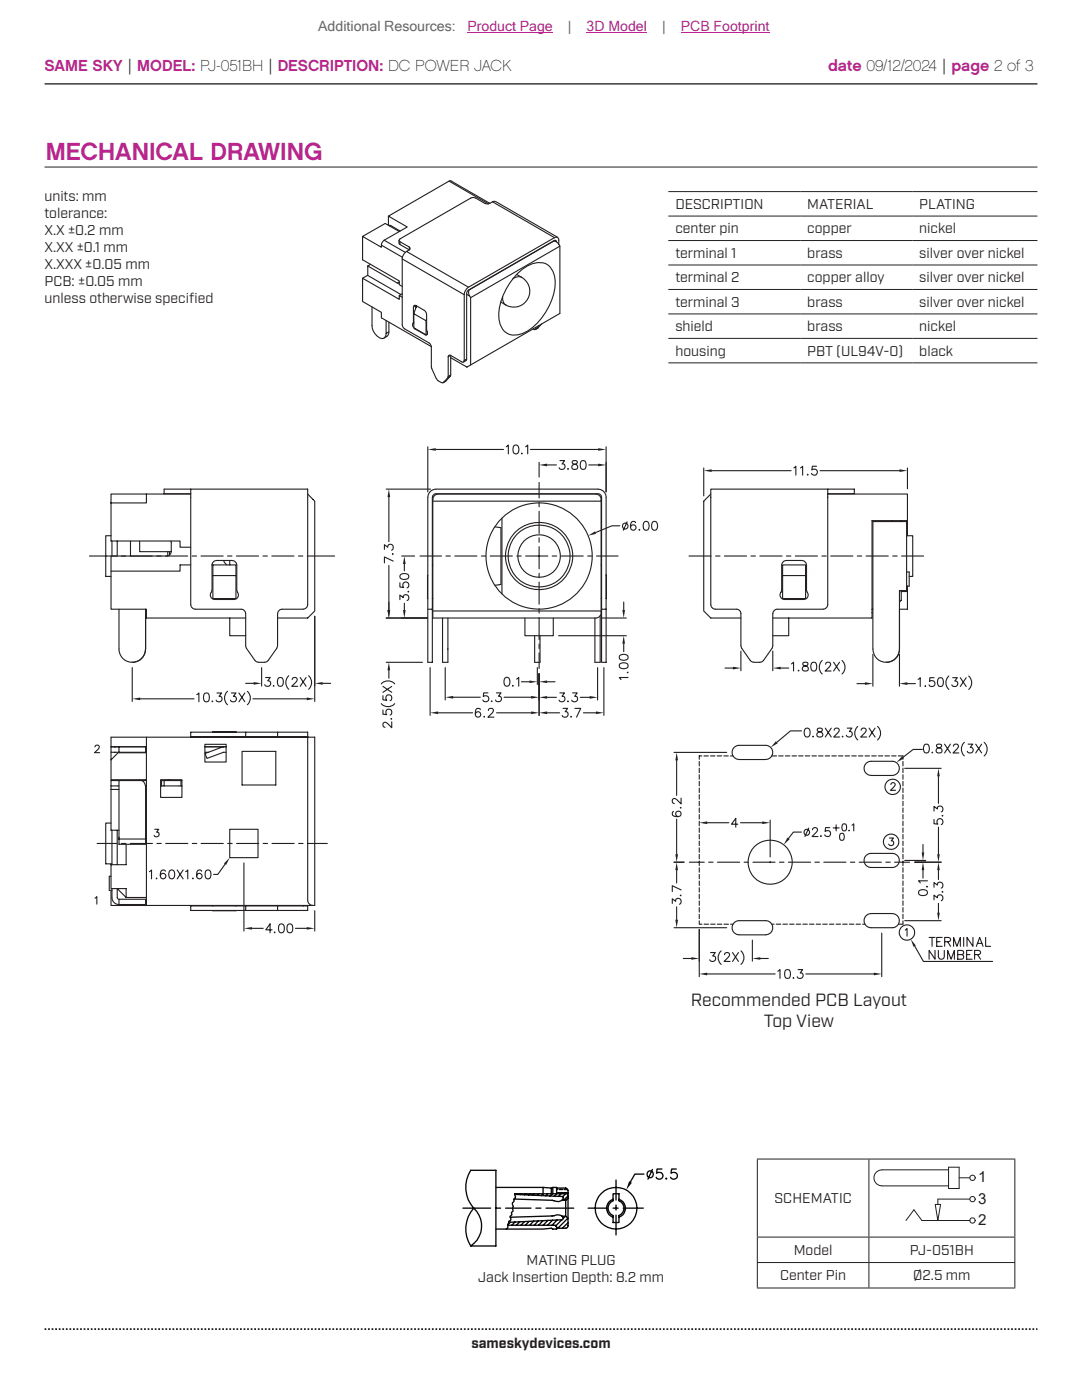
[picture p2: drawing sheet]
<svg xmlns="http://www.w3.org/2000/svg" width="216mm" height="279mm" viewBox="0 0 216 279" stroke-linecap="round" stroke-linejoin="round" font-family="sans-serif">
<path d="M8.9 16.7h198.1" fill="none" stroke="#231f20" stroke-width=".26"/>
<path d="M8.9 265.3h198.1" fill="none" stroke="#231f20" stroke-width=".35" stroke-dasharray=".4 .4 .4 .4 .4 .4" stroke-dashoffset=".7" stroke-linecap="butt"/>
<g fill="none" stroke="#231f20" stroke-width=".22">
<path d="M29.2 98.6h-7v1.8M38.1 97.6v23.1l.1 .4 .3 .4 .4 .1h9.4l.4 .2 .3 .7M38.1 98.5h-5.4v-.9h28.7v23.1M38.1 98.6h-8.9v1.8h-7M61.4 98.6l1.4 1.4v21.9l-1.4 1.4h-6M85.4 99.2v33h.9v-33M85.4 99.2a1.64 1.64 0 0 1 1.6-1.6h32.3a1.61 1.61 0 0 1 1.6 1.6v33h-.9v-10.6M86.3 99.2a.69 .69 0 0 1 .7-.7h32.3a.69 .69 0 0 1 .7 .7v22.4h.9M86.4 99.7v23.6M87.4 98.6a1.05 1.05 0 0 0-1 1.1M87.4 98.6h31.5M107.6 96.3v3.1"/>
<path d="M118.9 98.6a1.12 1.12 0 0 1 1 1.4h-33.5M141.8 98.6l-1.4 1.4v21.9l1.4 1.4h6M165.2 98.6h15.9v8.3M165.2 97.6h5.3v.9h-5.3M17.8 111h5.5M22.2 106.9h-1.1v8.1h1.1M22.2 100.4v7.6h13.7v1.2h2.2M22.3 108v3M23.4 108v3M24.2 111h.9M26 111h4.4M26 108v3"/>
<path d="M27.9 108v2.1h6.3M31.3 111h.9M33 111h4.4M33.5 110.1v.8M33.8 110.1v.7M34.1 108l.1 2.1M34.2 110.1l-.3 .6-.6 .3h-11.1v3M38.1 112.7h-2.2v1.3h-13.7v7.6h7v1.7h19.8M38.3 111h.9M40.1 111h4.4M42.3 112.7h.2M42.5 112.7h4.6v2.2h-4.6z"/>
<path d="M42.5 114.9v4.6h4.6v-4.6M43.2 111.9l-.6 .2-.3 .6M43.2 111.9h3.2M44.6 111.9l.7 .8M45.4 111h.9M45.8 111.9v.8M46.4 111.9l.6 .2 .2 .6 .1 5.2a1.05 1.05 0 0 1-.6 1.7h-3.9a1.03 1.03 0 0 1-.8-.7 1.03 1.03 0 0 1 .3-1v-5.2M47.2 111h4.4M52.5 111h.9M54.2 111h4.5M59.5 111h.9M61.3 111h5.5"/>
<path d="M83.8 111h4.3M85.4 114.8v4.7M86.3 119.5h.1M86.4 112.7l-.1 .2M89 111h.9M90.7 111h4.5M96.1 111h.8M97.8 111h4.4M98.7 105.1l1.3 .2v11.3l-1.3 .2M100.2 103.4v15.1M103.1 111h.9M104.9 111h4.4"/>
<path d="M107.6 100.3v.8M107.6 102v4.5M107.6 107.3v.9M107.6 109.1v4.4M107.6 114.4v.9M107.6 116.2v4.4M110.2 111h.9M112 111h4.4M117.3 111h.9M119 111h4.3M119.9 112.7l.1 .2M119.9 119.5h.1"/>
<path d="M119.9 100v22.3a1.05 1.05 0 0 1-1 1h-32.5M120.9 114.8v4.7M156.2 114.9v-2.2h4.5v2.2M156.2 114.9h4.5v4.6h-4.5zM156.9 111.9h3.1M160 111.9l.7 .2 .2 .6v5.2a1.03 1.03 0 0 1 .3 1 1.03 1.03 0 0 1-.8 .7h-3.9a1.05 1.05 0 0 1-.5-1.7v-5.2l.3-.6 .6-.2M178.1 103.9v.2M179.8 118.1h1.3v3.5h-1.6v7.9M179.8 117.9v1.9l-.3 .4M179.8 103.9v.2M180.9 117.5l.2 .6M180.9 114.1h.5v2.9h-.5"/>
<path d="M180.9 106.9h1.2v8.1h-.7M181.1 103.9l-.2 .5M181.1 103.9h-7.1v19.4h-19.8M181.1 117v1.1M23.7 121.6v7.9a2.64 2.64 0 0 0 2.7 2.7 2.64 2.64 0 0 0 2.6-2.7M29 129.5a2.64 2.64 0 0 1-2.6 2.7M29.1 121.6v7.9M45.8 123.3v3.6h3.2M49 122.5v6.4l.2 .5M49.2 129.4l1.8 2.5 .6 .3M51.6 132.2h1.2M55.2 129.4l-1.8 2.5-.6 .3"/>
<path d="M55.4 122.5v6.4l-.2 .5M61.4 120.7l-.3 .6-.6 .3h-4.4l-.4 .2-.3 .7M85.4 121.6h.9M86.4 121.9h33.5M88.3 123.3v8.9h1.1v-8.9M104.7 123.3v3.6h5.7v-3.6M106.7 126.9v5.3h1.1v-5.3M107.6 121.5v.9M107.6 123.2v4.5M107.6 128.5v.9M107.6 130.3v3.1M119.8 122.9v9.3h-1.1v-8.9"/>
<path d="M148 129.4l-.2-.5v-6.4l-.1-.5-.3-.3-.4-.1-4.5-.1-.4-.2-.3-.6v-23.1h23.4l-.1 23.3-.2 .4-.6 .3h-9.2l-.6 .2-.3 .7v6.4l-.1 .5M148 129.4l1.8 2.5 .6 .3M150.4 132.2h1.2M154.1 129.4l-1.8 2.5-.7 .3M157.4 123.3v3.6h-3.2M174 121.6h.2M174.2 129.5v-25.4h6.7v13.8h-1.4v11.6M174.2 129.5a2.64 2.64 0 0 0 2.6 2.7 2.64 2.64 0 0 0 2.7-2.7M179.5 129.5a2.64 2.64 0 0 1-2.7 2.7M22.2 149.1v-2h40.6v33.6h-33.6M22.2 150.1v1.6M22.2 157.6h1.5"/>
<path d="M22.2 151.7v3.9h7M22.2 149h7M23.7 155.8h-1.5v9.9h1.5M23.7 156.8h-1.5M23.7 155.8v12.7h5.4v-1.1M23.7 155.8h4.7M23.7 149.1h-1.5v1h1.5M27.9 155.6v.2M28.3 155.8h.9M28.4 155.8l.3 .3 .3 .7M29.1 157.6h.1M29.1 156.8v10.6h-5.4"/>
<path d="M29.1 150.1h-5.4v-1h5.4v1h.1M29.1 149.1h.1M29.2 156.8h-.2M29.2 147.1v33.6M29.2 150.2h-5.6l-1.4 1.5M32 155.8h4.3M32 155.6h4.3v3.5h-4.3zM32 156.8h4.3M32.2 155.8v1M32.7 155.8v1M34 155.6l-1.4 .2M36.1 155.8v1"/>
<path d="M38.1 147.1v-1h23.3v33.6a1.05 1.05 0 0 0 1 1M38.1 147h23.3M40.9 149.1h4.2M40.9 150.1h.7M40.9 148.5h4.2v3.6h-4.2zM40.9 149h4.2M42.5 146.1h4.6M42.5 147v.1M44.6 149.1l-3.7 1.3 .4 1 3.3-1.3h.5M47.1 147v.1M48.3 150h6.7v6.7h-6.7zM49 146.1v.9"/>
<path d="M55.4 146.1v.9M154 150.9h1M155.4 150.9h.9M156.7 150.9h.9M158 150.9h.9M159.4 150.9h.8M160.7 150.9h.9M162 150.9h.9M163.3 150.9h.9M164.7 150.9h.8M166 150.9h.9M167.3 150.9h.9"/>
<path d="M168.6 150.9h.9M170 150.9h.9M171.3 150.9h.9M172.6 150.9h.9M173.9 150.9h.9M175.3 150.9h.8M176.6 150.9h.9M177.9 150.9h.9M179.3 150.9h.9M22.2 174.9h-.4v2.8h.5M22.2 172.6v4.7h3v1.8l-1.8-1.8v1.8l.3 .4M22.2 177.7v3h7"/>
<path d="M22.2 172.4v.2M22.2 164.3h-1.1v8.1h1.2M22.3 177.3l.1 2a1.4 1.4 0 0 0 1.3 1.2M22.3 165.7v6.9M23.4 165.7v6.9M23.7 179.5h5.4v1h-5.4zM25.2 168.5v4.1h-3M25.2 179.1h4M45.8 165.5h5.7v5.7h-5.7zM38.1 180.7v1h23.3v-.9h-6v.9M38.1 180.8h10.9M42.5 181.7h4.6"/>
<path d="M42.5 180.7v.1M47.1 180.7v.1M55.4 180.8h-6.4v.9M61.4 180.7v.1M136.3 191.3h1.6M139.5 185.5v6.3M150.1 187.6v4.2M151.7 191.3h1.6M179.3 184.4h.9M185.4 187.1h1.2M186 187.1v1.8M186.6 189.7v1.7l-1.2-1.7v1.7"/>
<path d="M186.9 187.9h.7M187.2 189.7v1.2a.6 .6 0 0 0 .6 .5 .6 .6 0 0 0 .6-.5v-1.2M188 187.1h-1.1v1.8h1.1M188.5 187.9l1-.1 .2-.4-.4-.3h-.8v1.8M189.1 191.4v-1.7l.7 1.7 .6-1.7v1.7M189.1 187.9l.6 1M190.3 188.9v-1.8l.6 1.8 .7-1.8v1.8M191.1 190.5l1-.1 .2-.2-.1-.4-.3-.1h-.8v1.7h.8l.3-.1v-.6l-.3-.2M192.3 187.1v1.8M192.9 190.5h.6M194 189.7h-1.1v1.7h1.1M194.1 187.1v1.8l-1.1-1.8v1.8"/>
<path d="M194.5 190.5l1-.1 .2-.2-.1-.4-.4-.1h-.7v1.7M194.8 188.9l.7-1.8 .7 1.8M195.1 188.3h.8M195.1 190.5l.6 .9M196.7 187.1v1.8h1"/>
<circle cx="107.6" cy="111" r="6.2"/>
<circle cx="107.6" cy="111" r="6.7"/>
<circle cx="107.6" cy="111" r="4.2"/>
<circle cx="107.6" cy="111" r="10.6"/>
</g>
<g fill="#231f20">
<path d="M137.9 191l1.6 .3-1.6 .2z"/>
<path d="M150.1 191.3l1.6-.3v.5z"/>
</g>
<path d="M134.5 172.1h2M135 173.7v2.5M134.5 185.1h10.5M135 181v2.6M141.8 190.1h.9l-.5 .7a.59 .59 0 0 1 .5 .9 .59 .59 0 0 1-1.1-.2M143.9 189.8a1.82 1.82 0 0 0 0 2.7M144.6 190.5l.1-.2 .2-.2 .6 .2a.58 .58 0 0 1-.2 .7l-.8 .9h1.2M146.2 190.1l1.2 1.8M147.4 190.1l-1.2 1.8M147.8 189.8a1.82 1.82 0 0 1 0 2.7" fill="none" stroke="#231f20" stroke-width=".22"/>
<g fill="#231f20">
<path d="M135 172.1l.3 1.6h-.5z"/>
<path d="M134.8 183.6h.5l-.3 1.5z"/>
</g>
<path d="M134.5 150.2h10.5M135 151.7v7M134.5 172.1h2M135 163.5v7M135.8 178.6v.2l-.1-.1M135.9 177.6l-1.8-.8v1.1M134.1 180.3v-.9l.7 .5a.59 .59 0 0 1 1-.5 .59 .59 0 0 1-.2 1.1" fill="none" stroke="#231f20" stroke-width=".22"/>
<g fill="#231f20">
<path d="M135 150.2l.3 1.5h-.5z"/>
<path d="M134.8 170.5h.5l-.3 1.6z"/>
</g>
<path d="M135.9 159.3v1.1l-1.3-1.1-.3 .1-.2 .3 .1 .5 .4 .2M147.5 148.8h5.3M147.5 151.6h5.3M134.4 162a.51 .51 0 0 0-.3 .4 .51 .51 0 0 0 .4 .5 1.01 1.01 0 0 0 1.4-.4 .55 .55 0 0 0-.5-.6 .55 .55 0 0 0-.6 .5 .55 .55 0 0 0 .5 .6M135.8 161.1v.2l-.1-.1M147.5 186.6h5.3M147.5 183.7h5.3" fill="none" stroke="#231f20" stroke-width=".22"/>
<path d="M180 151l.3 .4-1.4 .8z" fill="#231f20"/>
<path d="M184 149.6h-1.8l-2.1 1.6M139.5 185.5v9.4M141.1 194.4h13.6M160.8 194.4h13.6M175.9 186.2v8.7" fill="none" stroke="#231f20" stroke-width=".22"/>
<g fill="#231f20">
<path d="M139.5 194.4l1.6-.3v.6z"/>
<path d="M174.4 194.1l1.5 .3-1.5 .3z"/>
</g>
<path d="M180.5 171.7h4.2M182.5 172.1h2.2M184.2 168.5v1.6M184.2 173.7v1.6M155.2 193.8l.4-.3v1.8M156.8 193.6a.6 .6 0 0 1 .9 .2 1.57 1.57 0 0 1-.2 1.4 .6 .6 0 0 1-.9-.3 1.55 1.55 0 0 1 .2-1.3zM158.3 195.1l-.1 .1h.2M159.2 193.5h1l-.5 .7a.6 .6 0 0 1 .5 .8 .6 .6 0 0 1-1 .1l-.1-.2" fill="none" stroke="#231f20" stroke-width=".22"/>
<g fill="#231f20">
<path d="M183.9 170.1h.5l-.2 1.6z"/>
<path d="M184.2 172.1l.2 1.6h-.5z"/>
</g>
<path d="M183.4 177.8a1.11 1.11 0 0 1 1.7 .3v.1a1.03 1.03 0 0 1-1.8 0zM185 176.9l.1 .1h-.2M185.1 175.8h-1.8l.3 .4" fill="none" stroke="#231f20" stroke-width=".22"/>
<path d="M181.7 187.4l1 1.3-.4 .3z" fill="#231f20"/>
<g fill="none" stroke="#231f20" stroke-width=".22">
<path d="M177.8 156.6l.2-.4h.3l.3 .3-.2 .5-.7 .7h1M180.5 153.3h7.3M184.5 148.6a.58 .58 0 0 1 .9 .2 .88 .88 0 0 1-.6 1.5 1.13 1.13 0 0 1-.3-1.7zM186 150.1l-.1 .1h.2M187 148.6a.35 .35 0 0 0 .1 .6 .65 .65 0 0 1 .7 .2 .65 .65 0 0 1 .1 .7l-.7 .2a.5 .5 0 0 1-.4-.6 .5 .5 0 0 1 .5-.4l.3-.1a.35 .35 0 0 0 .2-.6zM187.3 154.9v5.4M188.5 148.5l1.1 1.8M189.6 148.5l-1.1 1.8M190.2 148.9l.2-.3 .5-.1 .3 .2 .1 .3-1.1 1.3h1.1M192.4 148.2a1.85 1.85 0 0 0 0 2.7M193.2 148.5h.9l-.5 .7a.59 .59 0 0 1 .4 .9 .59 .59 0 0 1-1-.2M194.7 148.5l1.2 1.8"/>
<path d="M195.9 148.5l-1.2 1.8M196.4 148.2a1.81 1.81 0 0 1 0 2.7M177.5 167.2h.8l-.5 .6a.51 .51 0 0 1 .5 .5 .51 .51 0 0 1-.4 .5 .51 .51 0 0 1-.6-.3M182.5 172.1h5.3M187.3 165.1v5.4M180.6 185.6l.4-.3v1.5M182.5 188.8l1.8 3.1h13.8"/>
<circle cx="178.1" cy="157" r="1.53"/>
<circle cx="177.8" cy="168" r="1.53"/>
<circle cx="181" cy="186.1" r="1.53"/>
</g>
<g fill="#231f20">
<path d="M187 170.5h.5l-.2 1.6z"/>
<path d="M187.3 153.3l.2 1.6h-.5z"/>
</g>
<path d="M182.5 172.1h5.3M186.4 163.5v.9l.7 .1a.63 .63 0 0 1 0-1 .63 .63 0 0 1 1 .2 .63 .63 0 0 1-.3 .9M186.4 161.9v-1l.7 .5a.59 .59 0 0 1 .9-.4 .59 .59 0 0 1-.2 1M187.3 173.7v1.8M188.1 162.7v.1h-.1M180.5 183.7h7.3M187.3 180.3v1.9" fill="none" stroke="#231f20" stroke-width=".22"/>
<g fill="#231f20">
<path d="M187 182.1h.5l-.2 1.6z"/>
<path d="M187.3 172.1l.2 1.6h-.5z"/>
</g>
<path d="M173.8 151.9h4.2M173.8 154.8h4.2M141.1 164.2h4.3M147.8 164.2h4.3M153.7 163.7v7.3M173.8 170.3h4.2M173.8 173.1h4.2M186.4 179.6v-.9l.7 .5a.59 .59 0 0 1 .9-.5 .59 .59 0 0 1-.2 1.1M186.4 177.1v-1l.7 .5a.59 .59 0 0 1 .8-.5 .59 .59 0 0 1 .2 1l-.3 .1M188.1 177.9v.1h-.1M173.8 182.3h4.2M173.8 185.1h4.2" fill="none" stroke="#231f20" stroke-width=".22"/>
<g fill="#231f20">
<path d="M139.5 164.2l1.6-.3v.6z"/>
<path d="M152.1 163.9l1.6 .3-1.6 .3z"/>
</g>
<g fill="none" stroke="#231f20" stroke-width=".22">
<path d="M139.5 152v.9M139.5 153.3v.9M139.5 154.6v.9M139.5 155.9v.9M139.5 157.3v.9M139.5 158.6v.9M139.5 159.9v.9M140 150.9h-.5v.6M140.5 150.9h.8M141.8 150.9h.9M143.1 150.9h.9M144.4 150.9h.9"/>
<path d="M145.8 150.9h.5M147.5 148.8a1.41 1.41 0 0 0-1.4 1.4 1.41 1.41 0 0 0 1.4 1.4M152.8 148.8a1.41 1.41 0 0 1 1.4 1.4 1.41 1.41 0 0 1-1.4 1.4M173.8 151.9a1.41 1.41 0 0 0-1.4 1.4 1.41 1.41 0 0 0 1.4 1.4M178 151.9a1.41 1.41 0 0 1 1.5 1.4 1.41 1.41 0 0 1-1.5 1.4M180.2 150.9v.6M180.2 152v.9M180.2 153.3v.9M180.2 154.6v.9M180.2 155.9v.9M180.2 157.3v.9M180.2 158.6v.9"/>
<path d="M180.2 159.9v.9M137.5 172.1h3M139.5 161.3v.8M139.5 162.6v.9M139.5 163.9v.9M139.5 165.2v.9M139.5 166.5v.9M139.5 167.9v.9M139.5 169.2v.9M139.5 170.5v.9M139.5 171.8v.9M139.5 173.2v.9"/>
<path d="M139.5 174.5v.9M139.5 175.8v.9M139.5 177.2v.8M139.5 178.5v.9M139.5 179.8v.9M141.4 172.1h.9M143.2 172.1h4.4M147.2 164.5h-1.2l.8-1.2v1.8M148.5 172.1h.9M150.2 172.1h4.5M155.5 172.1h.9M157.3 172.1h4.4"/>
<path d="M159.9 166.1h-1.6l-1 1.2M162.6 172.1h.9M164.4 172.1h4.4M169.7 172.1h.9M171.4 172.1h4.5M173.8 170.3a1.41 1.41 0 0 0-1.4 1.4 1.41 1.41 0 0 0 1.4 1.4M176.8 172.1h.8M178 170.3a1.41 1.41 0 0 1 1.5 1.4 1.41 1.41 0 0 1-1.5 1.4M178.5 172.1h3M180.2 161.3v.8M180.2 162.6v.9M180.2 163.9v.9"/>
<path d="M180.2 165.2v.9M180.2 166.5v.9M180.2 167.9v.9M180.2 169.2v.9M180.2 170.5v.9M180.2 171.8v.9M180.2 173.2v.9M180.2 174.5v.9M180.2 175.8v.9M180.2 177.2v.8M180.2 178.5v.9M180.2 179.8v.9"/>
<path d="M139.5 181.1v.9M139.5 182.5v.8M139.5 183.8v.6M139.6 184.4h.4M140.5 184.4h.9M141.8 184.4h.9M143.1 184.4h.9M144.5 184.4h.9M145.8 184.4h.5M147.5 183.7a1.41 1.41 0 0 0-1.4 1.4 1.41 1.41 0 0 0 1.4 1.5M152.8 183.7a1.41 1.41 0 0 1 1.4 1.4 1.41 1.41 0 0 1-1.4 1.5M154 184.4h.5"/>
<path d="M154.9 184.4h.9M156.2 184.4h.9M157.6 184.4h.8M158.9 184.4h.9M160.2 184.4h.9M161.5 184.4h.9M162.9 184.4h.8M164.2 184.4h.9M165.5 184.4h.9M166.8 184.4h.9M168.2 184.4h.8M169.5 184.4h.9"/>
<path d="M170.8 184.4h.9M172.1 184.4h.5M173.8 182.3a1.41 1.41 0 0 0-1.4 1.4 1.41 1.41 0 0 0 1.4 1.4M178 182.3a1.41 1.41 0 0 1 1.5 1.4 1.41 1.41 0 0 1-1.5 1.4M180.2 181.1v.9M180.2 182.5v.8M180.2 183.8v.6"/>
<circle cx="153.7" cy="172.1" r="4.4"/>
</g>
<path d="M157.1 167.2l.5 .3-1.2 1.1z" fill="#231f20"/>
<g fill="none" stroke="#231f20" stroke-width=".22">
<path d="M85.4 89.2v9M87 89.7h13.5M105.8 89.7h13.6M120.9 89.2v9M153.6 172.1h.1M153.7 172v.2M161.4 165.3l-.8 1.6M162.1 165.6l.1-.3 .3-.1 .6 .1a.57 .57 0 0 1-.2 .8l-.9 .8h1.2M163.8 166.8v.1h.1M165.6 165.2h-.9l-.1 .7 .6-.1a.6 .6 0 0 1 .5 .6 .6 .6 0 0 1-.6 .6l-.5-.4M166.3 165.2h1.2M166.8 164.6v1.2"/>
<path d="M167.7 166.4a.47 .47 0 0 1 .7 .2l.1 .3a.64 .64 0 0 1-.4 .8h-.4l-.1-.3-.1-.5zM168.2 164.5a.5 .5 0 0 1 .7 .2v.3a.6 .6 0 0 1-.4 .8h-.1a.9 .9 0 0 1-.2-1.3zM169.4 165.7l-.1 .1h.2M170 164.7l.4-.3v1.4"/>
<circle cx="161" cy="166.1" r=".59"/>
</g>
<g fill="#231f20">
<path d="M85.4 89.7l1.6-.3v.6z"/>
<path d="M119.4 89.4l1.5 .3-1.5 .3z"/>
</g>
<path d="M101 89.2l.4-.4v1.8M102.6 88.9a.57 .57 0 0 1 .8 .3 .88 .88 0 0 1-.5 1.4 1.15 1.15 0 0 1-.3-1.7zM104.1 90.4v.2l.1-.1M104.9 89.2l.4-.4v1.8M80.1 111h2.6M80.7 112.6v1.3M80.1 123.3h5.2M80.7 120.4v1.3" fill="none" stroke="#231f20" stroke-width=".22"/>
<g fill="#231f20">
<path d="M80.4 121.7h.5l-.2 1.6z"/>
<path d="M80.7 111l.2 1.6h-.5z"/>
</g>
<path d="M77.1 97.6h8.8M77.6 99.2v8.9M77.6 112.9v8.8M79.8 119.7v-.9l.7 .5a.59 .59 0 0 1 .5-.6 .59 .59 0 0 1 .6 .5 .59 .59 0 0 1-.4 .6M79.8 116.3v.9h.8a.62 .62 0 0 1-.1-.9 .62 .62 0 0 1 1 .1 .62 .62 0 0 1-.3 .9M79.9 114.7a1.13 1.13 0 0 1 1.7 .3v.1a1.03 1.03 0 0 1-1.8 0zM81.5 118l.1 .1h-.2M77.1 123.3h8.2" fill="none" stroke="#231f20" stroke-width=".22"/>
<g fill="#231f20">
<path d="M77.3 121.7h.6l-.3 1.6z"/>
<path d="M77.6 97.6l.3 1.6h-.6z"/>
</g>
<path d="M76.7 109.6v-.9l.7 .5a.6 .6 0 0 1 .8-.5 .6 .6 0 0 1 .2 .9l-.3 .2M78.4 110.5v.2l-.1-.1M78.5 112l-1.8-.8v1.1M77.1 123.3h8.2M77.1 132.2h7.2M77.6 120.2v1.5M77.6 133.8v1.6" fill="none" stroke="#231f20" stroke-width=".22"/>
<g fill="#231f20">
<path d="M77.3 121.7h.6l-.3 1.6z"/>
<path d="M77.6 132.2l.3 1.6h-.6z"/>
</g>
<path d="M76.1 136.5a1.79 1.79 0 0 1 2.7 0M76.4 138.8v.9l.8 .1a.62 .62 0 0 1 0-1 .62 .62 0 0 1 .9 .1 .62 .62 0 0 1-.3 1M76.4 137l1.8 1.2M78.2 137l-1.8 1.2M104 136.1h1.6M107.2 133.2v3.4M107.6 134.5v2.1M109.2 136.1h1.6M76.1 140.4a1.79 1.79 0 0 0 2.7 0M76.4 141.7v.8l.8 .1a.62 .62 0 0 1-.1-.9 .62 .62 0 0 1 1 .1 .62 .62 0 0 1-.3 .9M78.1 143.4v.2l-.1-.1M78.2 144.1v1.1l-.9-.8-.6-.3-.2 .2-.1 .5 .2 .3h.2" fill="none" stroke="#231f20" stroke-width=".22"/>
<g fill="#231f20">
<path d="M107.6 136.1l1.6-.3v.5z"/>
<path d="M105.6 135.8l1.6 .3-1.6 .2z"/>
</g>
<path d="M88.8 133.2v6.5M90.4 139.2h5.4M100.6 139.2h5.4M100.8 135.3a.55 .55 0 0 1 .9 .2 .88 .88 0 0 1-.6 1.4 1.13 1.13 0 0 1-.3-1.6zM102.3 136.8v.1h.1M103.1 135.5l.4-.3v1.7M107.6 134.5v5.2" fill="none" stroke="#231f20" stroke-width=".22"/>
<g fill="#231f20">
<path d="M106 138.9l1.6 .3-1.6 .2z"/>
<path d="M88.8 139.2l1.6-.3v.5z"/>
</g>
<path d="M85.8 133.2v9.6M97.4 138.3h-.9l-.1 .7a.62 .62 0 0 1 1 0 .62 .62 0 0 1-.1 1 .62 .62 0 0 1-1-.3M98.1 139.9l-.1 .1h.2M99 138.3h1l-.5 .6a.6 .6 0 0 1 .5 .9 .6 .6 0 0 1-1 .2l-.1-.3M107.6 134.5v8.3M87.4 142.3h6.9M99.1 142.3h6.9" fill="none" stroke="#231f20" stroke-width=".22"/>
<g fill="#231f20">
<path d="M106 142l1.6 .3-1.6 .2z"/>
<path d="M85.8 142.3l1.6-.3v.5z"/>
</g>
<path d="M107.6 134.5v5.2M109.2 139.2h1.8M115.8 139.2h1.9M119.2 133.2v6.5M95.8 141.6a.51 .51 0 0 0-.4-.2 .51 .51 0 0 0-.5 .3 1.03 1.03 0 0 0 .4 1.4 .54 .54 0 0 0 .6-.5 .54 .54 0 0 0-.5-.6 .54 .54 0 0 0-.6 .6M96.6 143l-.1 .1h.2M97.5 141.8v-.3l.3-.1h.5l.2 .3-.3 .6-.8 .8h1.1" fill="none" stroke="#231f20" stroke-width=".22"/>
<g fill="#231f20">
<path d="M107.6 139.2l1.6-.3v.5z"/>
<path d="M117.7 138.9l1.5 .3-1.5 .2z"/>
</g>
<path d="M107.6 134.5v8.3M111.7 138.3h.9l-.5 .7a.6 .6 0 0 1 .6 .8 .6 .6 0 0 1-1.1 .1l-.1-.2M113.3 139.9l-.1 .1h.2M114.2 138.3h1l-.5 .7a.59 .59 0 0 1 .4 .9 .59 .59 0 0 1-1-.2M120.5 133.2v9.6M109.2 142.3h2.5M116.4 142.3h2.5" fill="none" stroke="#231f20" stroke-width=".22"/>
<g fill="#231f20">
<path d="M107.6 142.3l1.6-.3v.5z"/>
<path d="M118.9 142l1.6 .3-1.6 .2z"/>
</g>
<path d="M140.4 93.4v5.6M142 93.9h15.9M163.6 93.9h15.9M181.1 93.4v4.1M112.3 141.4h1l-.5 .6a.59 .59 0 0 1 .4 1 .59 .59 0 0 1-1-.2M114 143l-.1 .1h.1M114.7 141.4h1.2l-.9 1.7" fill="none" stroke="#231f20" stroke-width=".22"/>
<g fill="#231f20">
<path d="M140.4 93.9l1.6-.2v.5z"/>
<path d="M179.5 93.7l1.6 .2-1.6 .3z"/>
</g>
<path d="M158.4 93.4l.4-.4v1.8M159.7 93.4l.5-.4v1.8M161.2 94.6l-.1 .1h.1M162.9 93h-.8l-.1 .8 .6-.2a.61 .61 0 0 1 .5 .7 .61 .61 0 0 1-.7 .5l-.5-.3M144.7 133.3h1.5M147.8 129.9v4M154.2 129.9v4M155.8 133.3h1.6" fill="none" stroke="#231f20" stroke-width=".22"/>
<g fill="#231f20">
<path d="M146.2 133.1l1.6 .2-1.6 .3z"/>
<path d="M154.2 133.3l1.6-.2v.5z"/>
</g>
<g fill="none" stroke="#231f20" stroke-width=".22">
<path d="M157.9 132.5l.4-.3v1.7M159.4 133.8h-.1h.1M160.3 132.2a.35 .35 0 0 0 .1 .6 .65 .65 0 0 1 .7 .2 .65 .65 0 0 1 .1 .8l-.7 .1a.5 .5 0 0 1-.4-.5 .5 .5 0 0 1 .5-.5l.3-.1a.35 .35 0 0 0 .2-.6zM162 132.2a.6 .6 0 0 1 .9 .3 1.57 1.57 0 0 1-.2 1.3 .6 .6 0 0 1-.8-.2 1.42 1.42 0 0 1 .1-1.4zM164.1 131.8a1.85 1.85 0 0 0 0 2.7M164.7 132.6l.2-.4h.5l.3 .1v.4l-1.1 1.2h1.2M166.3 132.2l1.2 1.7M167.5 132.2l-1.2 1.7M168 131.8a1.81 1.81 0 0 1 0 2.7M171 136.4h1.6M174.2 130.6v6.3M179.5 130.6v6.3"/>
<path d="M181.1 136.4h1.6"/>
</g>
<g fill="#231f20">
<path d="M172.6 136.2l1.6 .2-1.6 .3z"/>
<path d="M179.5 136.4l1.6-.2v.5z"/>
</g>
<g fill="none" stroke="#231f20" stroke-width=".22">
<path d="M49 136.4h1.6M52.2 133.2v3.7M62.8 123v13.9M64.4 136.4h1.6M183.2 135.6l.4-.4v1.8M184.6 136.8v.2l.1-.1M186.4 135.2h-.9v.8a.62 .62 0 0 1 .9 0 .62 .62 0 0 1-.1 .9 .62 .62 0 0 1-.9-.2M187.3 135.3a.58 .58 0 0 1 .9 .3 .88 .88 0 0 1-.6 1.4 1.12 1.12 0 0 1-.3-1.7zM189.3 134.9a1.8 1.8 0 0 0 0 2.7M190.1 135.2h.9l-.5 .7a.6 .6 0 0 1 .6 .8 .6 .6 0 0 1-1 .2l-.2-.2M191.6 135.2l1.2 1.8M192.8 135.2l-1.2 1.8"/>
<path d="M193.3 134.9a1.8 1.8 0 0 1 0 2.7"/>
</g>
<g fill="#231f20">
<path d="M62.8 136.4l1.6-.3v.6z"/>
<path d="M50.6 136.1l1.6 .3-1.6 .3z"/>
</g>
<path d="M26.4 133.2v6.8M28 139.5h10.7M50.5 139.5h10.7M53 135.2h.9l-.5 .7a.6 .6 0 0 1 .6 .8 .6 .6 0 0 1-1 .2l-.2-.3M54.6 136.8v.2l.1-.1M55.6 135.3a.6 .6 0 0 1 .9 .2 1.16 1.16 0 0 1-.5 1.5h-.1a1.11 1.11 0 0 1-.3-1.7zM57.6 134.9a1.82 1.82 0 0 0 0 2.7M58.3 135.6l.2-.3 .5-.1 .2 .2 .1 .3-1.1 1.3h1.2M59.9 135.2l1.2 1.8M61.1 135.2l-1.2 1.8M61.6 134.9a1.82 1.82 0 0 1 0 2.7M62.8 123v17" fill="none" stroke="#231f20" stroke-width=".22"/>
<g fill="#231f20">
<path d="M61.2 139.2l1.6 .3-1.6 .2z"/>
<path d="M26.4 139.5l1.6-.3v.5z"/>
</g>
<g fill="none" stroke="#231f20" stroke-width=".22">
<path d="M39.3 138.6l.4-.3v1.8M40.8 138.4a.6 .6 0 0 1 .9 .2 1.57 1.57 0 0 1-.2 1.4 .6 .6 0 0 1-.8-.3 1.57 1.57 0 0 1 .1-1.3zM42.4 139.9l-.1 .1h.2M43.3 138.3h.9l-.5 .7a.59 .59 0 0 1 .5 .9 .59 .59 0 0 1-1.1-.2M45.4 138a1.8 1.8 0 0 0 0 2.6M46.2 138.3h.9l-.5 .7a.6 .6 0 0 1 .5 .8 .6 .6 0 0 1-.9 .2l-.2-.3M47.7 138.3l1.2 1.8M48.9 138.3l-1.2 1.8M49.4 138a1.8 1.8 0 0 1 0 2.6M19.4 168.3h4M24.2 168.3h.9M26 168.3h4.4"/>
<path d="M31.3 168.3h.9M33.1 168.3h4.4M38.4 168.3h.9M40.1 168.3h4.4M45.4 168.3h.9M47.2 168.3h4.4M52.5 168.3h.9M54.3 168.3h4.4M59.6 168.3h.9M61.3 168.3h4"/>
</g>
<path d="M44.7 172.3l1.1-1.1-.7 1.4z" fill="#231f20"/>
<g fill="none" stroke="#231f20" stroke-width=".22">
<path d="M29.8 174l.4-.4v1.8M31.2 175.2v.2l.1-.1M33 173.9a.5 .5 0 0 0-.5-.3 .5 .5 0 0 0-.4 .4 1.02 1.02 0 0 0 .4 1.4 .55 .55 0 0 0 .6-.5 .55 .55 0 0 0-.5-.6 .55 .55 0 0 0-.6 .5M33.9 173.7a.57 .57 0 0 1 .9 .3 .91 .91 0 0 1-.6 1.4 1.11 1.11 0 0 1-.3-1.7zM35.4 173.6l1.1 1.8M36.5 173.6l-1.1 1.8M37 174l.5-.4v1.8M38.5 175.2v.2l.1-.1M40.2 173.9a.5 .5 0 0 0-.4-.3 .5 .5 0 0 0-.5 .4 1.06 1.06 0 0 0 .4 1.4 .55 .55 0 0 0 .6-.5 .55 .55 0 0 0-.5-.6 .55 .55 0 0 0-.6 .5M41.2 173.7a.57 .57 0 0 1 .8 .3 .91 .91 0 0 1-.6 1.4 1.15 1.15 0 0 1-.2-1.7zM44.9 172.5l-1.4 2h-.9M48.7 172.2v13.6"/>
<path d="M50.3 185.3h2.2M59 185.3h2.2M62.8 181.8v4"/>
</g>
<g fill="#231f20">
<path d="M48.7 185.3l1.6-.3v.5z"/>
<path d="M61.2 185l1.6 .3-1.6 .2z"/>
</g>
<path d="M123.7 104.9h-1.6l-3.3 1.4M54.3 185.6h-1.3l.9-1.2v1.8M54.8 186v.2l.1-.1M55.8 184.5a.57 .57 0 0 1 .9 .2 1.18 1.18 0 0 1-.5 1.5h-.1a1.15 1.15 0 0 1-.3-1.7zM57.5 184.5a.57 .57 0 0 1 .8 .2 1.18 1.18 0 0 1-.4 1.5h-.1a1.15 1.15 0 0 1-.3-1.7z" fill="none" stroke="#231f20" stroke-width=".22"/>
<path d="M117.4 106.9l1.3-.9 .2 .5z" fill="#231f20"/>
<g fill="none" stroke="#231f20" stroke-width=".22">
<path d="M107.5 111h.2M107.6 110.9v.2M125.1 104.1l-.7 1.7M126.8 104.3a.51 .51 0 0 0-.7-.2 1.01 1.01 0 0 0 .3 1.7 .55 .55 0 0 0 .5-.5 .55 .55 0 0 0-.5-.6 .55 .55 0 0 0-.6 .5M127.6 105.7v.1l.1-.1M128.6 104.1a.55 .55 0 0 1 .8 .3 .88 .88 0 0 1-.6 1.4 1.13 1.13 0 0 1-.2-1.7zM130.3 104.1a.55 .55 0 0 1 .8 .3 .88 .88 0 0 1-.6 1.4 1.13 1.13 0 0 1-.2-1.7zM111.5 126.9h13.5M119.9 123.3h5.1M124.5 120.2v1.5M124.5 128.5v1.6"/>
<circle cx="124.7" cy="105" r=".58"/>
</g>
<g fill="#231f20">
<path d="M124.2 121.7h.5l-.2 1.6z"/>
<path d="M124.5 126.9l.2 1.6h-.5z"/>
</g>
<path d="M107.6 92.3v2.9M109.2 92.8h1.8M117.5 92.8h1.9M120.9 92.3v5.9M123.6 132.5a1.13 1.13 0 0 1 1.7 .3v.1a1 1 0 0 1-1.7 0zM123.6 130.8a1.13 1.13 0 0 1 1.7 .3v.2a1 1 0 0 1-1.7 0zM125.3 134.1v.1h-.1M125.3 135.2h-1.7l.3 .4M19 149.1l.2-.4h.3l.3 .3-.2 .5-.7 .7h1M19 179.2l.3-.3v1.5" fill="none" stroke="#231f20" stroke-width=".22"/>
<g fill="#231f20">
<path d="M119.4 92.5l1.5 .3-1.5 .3z"/>
<path d="M107.6 92.8l1.6-.3v.6z"/>
</g>
<g fill="none" stroke="#231f20" stroke-width=".22">
<path d="M89.6 36.1h.4l7.7 4.5M72.3 55.5l1-.5 6.7 3.8M72.3 47.2l3.8 2.1v-.4l4.2 2.4M73.4 53.1l5.9 3.4 .4-.2M74 52.8l-.6 .3v1.9M76.7 47.9l4.2 2.5M76.7 47.9l-.5 .6-.1 .4M77.5 43.1v1.9M77.6 45h.4M77.7 45h-.1M77.8 45.1l.2-.1 1.9 1.1M79.3 56.5h.4"/>
<path d="M79.6 48l.1 .6 .1 .2M79.7 46.2l-2.8-1.6-4.6 2.6v4.6l7.4 4.3v.7l.6 .4M79.8 48.8l1.9 1.1M79.8 48.2l1.9 1.1M79.8 48.2v.6M80.3 51.7l12.3 7.1M80.3 51.7v13.1M80.3 58.6l-.6 .4M80.3 59.3l-.6-.3v.7l-7.4-4.2v4.7l3.8 2.1v1.1l10 5.8M81.1 50.2l-.6 .6-.2 .9M81.7 49.3l.1 .2-.1 .3M81.7 49.3v.5"/>
<path d="M92.6 58.8v13.1M93.1 58.7l.6 .4 .2 .3v13.4l-.7 .5-3.3-1.9M93.1 58.5v13.2l-.5 .2M93.5 57.3l-.6 .7-.3 .8M93.7 57.8h.1M93.7 57.8l-.1 .1a1.05 1.05 0 0 0 .1 1.2M97.5 40.7l-7.9-4.6-12.1 7 3.8 2.2-4.6 2.6M97.7 40.6h-.8l-2-1.1h-.8l-14.3 8.2-.2 .3 .2 .2M97.7 40.6l.6-.3 12.3 7.1M98.9 40.2l-.6 .1M98.9 40.2l12.4 7.2M100.3 59.2l.1 1 .5 .7"/>
<path d="M103.1 54.8l1 .6M103.5 54.4a5.7 5.7 0 0 1 5.3-1.8 4.1 4.1 0 0 1 2 4.6 12.8 12.8 0 0 1-5.7 9 4 4 0 0 1-3.9 .3 3.1 3.1 0 0 1-1.6-2.4 11.9 11.9 0 0 1 3.9-9.7zM104.1 55.4a3.2 3.2 0 0 1 1.2 4.3 3.2 3.2 0 0 1-4.4 1.2M104.1 55.4l-.9-.2-.9 .4M110.4 48.1v.1M110.4 48.2l-16.7 9.6M110.4 48.2l.1-.1a1.09 1.09 0 0 1 1 .7M110.6 48l.4 .2M110.6 47.4l-17.1 9.9-12.4-7.1 .6-.4M110.6 48h.3l.1 .2zM110.6 48l-17.1 9.9-.4 .6M110.6 47.4a.52 .52 0 0 1 .7 0 .52 .52 0 0 1 .2 .5v.9"/>
<path d="M111.5 48.8l.2 .3-17.8 10.3M111.7 49.1v13.5l-17.8 10.2M74.2 61.3v3.6a2.73 2.73 0 0 0 2.2 2.7l.4-.3 .2-.7M77 64v2.6l.6-.4v-1.9M77.6 66.2l-.2 .7-.8 .6M80.3 64.8l.4 .8 5.2 3.1 .2 .5v4.2l1.2 2.5 .8 .4h.3M82.5 64.3l-.1 .2M82.5 61.2v3.1M82.6 64.4a.7 .7 0 0 0 .2 1.2M82.6 62.6v2.8l2.4 1.4v-2.8M82.6 64.3h-.1M82.8 65.6l2 1.2"/>
<path d="M82.9 65.6h-.1M83 61h-.4l-.1 .3M83 61l1.7 .9 .3 .5 .1 3.4 .2 .7-.1 .3h-.4M83 61l-.5 .2M83 61v.4M83.1 61.1l-.5 1.5 2.4 1.4 .1-.3M84.9 66.8h-.1M85.3 66.7l-.3 .1M88.9 76.1l-.5 .3M88.9 76.1h.1M89.4 75.4l-.9 .9 .4-.2M89.4 75.4l.4-.3-.9 1"/>
<path d="M89.4 75.1l-.1 .3M89.4 71.2v3.9M89.9 70.9l-.5 .3M89.9 74.8l-.1 .3M89.9 70.9l2.3 1.3a.29 .29 0 0 0 .3 0 .29 .29 0 0 0 .1-.3M89.9 70.9h-.4v.3M89.9 70.9v3.9l-.5 .3M93 72l-.5 .3M93.1 71.7l-.1 .2M99.9 60.3l1 .6M106.3 65.7h.5M107.3 65.5l-.5 .3"/>
<path d="M107.3 65.4v.1M108.1 64.7l-.8 .8-.5 .2 .8-.8M111.7 91.9h1l-.5 .7a.59 .59 0 0 1 .4 .9 .59 .59 0 0 1-1-.2M113.3 93.5l-.1 .1h.2M114.3 92a.35 .35 0 0 0 .1 .6 .65 .65 0 0 1 .7 .2 .65 .65 0 0 1 .1 .7l-.7 .2a.5 .5 0 0 1-.4-.6 .5 .5 0 0 1 .5-.4l.3-.1a.35 .35 0 0 0 .2-.6zM116 92a.6 .6 0 0 1 .9 .3 1.57 1.57 0 0 1-.2 1.3 .6 .6 0 0 1-.8-.3 1.57 1.57 0 0 1 .1-1.3zM137.5 111h4.4M142.8 111h.9M144.5 111h4.5M149.9 111h.8M151.6 111h4.4M156.9 111h.9"/>
<path d="M158.7 111h4.4M164 111h.9M165.8 111h4.4M171.1 111h.9M172.8 111h4.4M178.1 111h.9M179.9 111h4.4M30.9 165.5h.8l-.4 .6a.5 .5 0 0 1 .3 .8 .5 .5 0 0 1-.8-.2"/>
</g>
<path d="M154.8 147.9l.4 .4-1.4 .9z" fill="#231f20"/>
<g fill="none" stroke="#231f20" stroke-width=".22">
<path d="M159.9 145.9h-2.2l-2.7 2.2M160.7 145.4a.57 .57 0 0 1 .9 .2 .91 .91 0 0 1-.6 1.5 1.11 1.11 0 0 1-.3-1.7zM162.2 146.9v.2l.1-.1M163.2 145.4a.35 .35 0 0 0 .1 .6 .63 .63 0 0 1 .7 .2 .63 .63 0 0 1 0 .8l-.6 .1-.3-.2a.65 .65 0 0 1 0-.7 .65 .65 0 0 1 .7-.2 .37 .37 0 0 0 .2-.6zM164.7 145.3l1.2 1.8M165.9 145.3l-1.2 1.8M166.5 145.7v-.2l.3-.2 .6 .2a.56 .56 0 0 1-.2 .7l-.8 .9h1.1M168.1 146.9l-.1 .1h.2M169.1 145.3h.9l-.5 .7a.59 .59 0 0 1 .5 .5 .59 .59 0 0 1-.5 .7 .59 .59 0 0 1-.6-.5M171.2 145a1.82 1.82 0 0 0 0 2.7M171.8 145.7l.1-.2 .3-.2h.3l.3 .3-.2 .6-.9 .9h1.2M173.4 145.3l1.2 1.8"/>
<path d="M174.6 145.3l-1.2 1.8M175.1 145a1.81 1.81 0 0 1 0 2.7"/>
</g>
<g fill="none" stroke="#231f20" stroke-width=".2">
<path d="M8.9 33.3h198.1M151 231.3h51.6M151.1 231.4v15.4M173.4 231.4v15.4M189.3 232.9h2.1v4.3h-2.1zM189.3 233.5h-13.3a1.6 1.6 0 0 0-1.6 1.6 1.6 1.6 0 0 0 1.6 1.6h13.3M191.4 235.1h2.1M193.5 239.3h-6.4v1.1M202.5 231.4v15.4M151 246.9h51.6M151 252h51.6M151 257h51.6"/>
<path d="M151.1 247v4.9M151.1 252.1v4.9M173.4 247v4.9M173.4 252.1v4.9M180.8 243.6l1.6-2.2 1.6 2.2h9.5M186.6 240.4h1.1l-.6 3.2zM202.5 247v4.9M202.5 252.1v4.9"/>
<circle cx="194.1" cy="239.3" r=".53"/>
<circle cx="194.1" cy="235.1" r=".53"/>
<circle cx="194.1" cy="243.6" r=".53"/>
</g>
<g fill="none" stroke="#050504" stroke-width=".26">
<path d="M122.9 235.5v4M128.5 234.3h-1.8l-.9 1.6M92.4 241.1h5.5M94.5 241.1a6.3 6.3 0 0 1-.6-7.5h5.1v15.1h-5.1a6.3 6.3 0 0 1 .6-7.6 4.8 4.8 0 0 1-.6 7.6M98.9 241.1h1M100.9 241.1h5.1M106.9 241.1h1M109 241.1h5.5M117.3 241.1h4M122.3 241.1h1M122.9 240.5v1M122.9 242.5v4"/>
<path d="M124.4 241.1h4"/>
<circle cx="122.9" cy="241.1" r="4.2"/>
</g>
<path d="M125.5 235.8l.6 .2-1.2 1.5z" fill="#050504"/>
<g fill="none" stroke="#050504" stroke-width=".26">
<path d="M99 237h9.4M102.7 238.4l9.6 .4a.55 .55 0 0 1-.4 .9l-.4 .1-1.3-.3-7.6-.2M103 238.2v.2M103.9 238.2l-.1 .2M104.9 238.2l-.3 .3M105.7 238.2l-.2 .3M106.6 238.2l-.3 .3M107.5 238.2l-.3 .4M108.4 237l1.6 .1 1.1-.1v1.2l-.5 .5M108.4 237v1.2M108.4 238.2l-.4 .4M109.3 238.2l-.4 .5"/>
<path d="M110 237.1v1.1M110.2 238.2l-.4 .5M110.3 237v1.2M111.1 237.1h1.8l.4 .5v7.1l-.2 .4h-2v.2v-.5l-.3-.3h-9.5M111.1 238h2.2M111.1 237.4h.2M111.7 237.4h.6M111.9 238.2l-.5 .6M112.1 239.5h.8M112.6 237.4h.6M112.9 239.5v3.2h-.8M112.9 238.2l-.6 .6"/>
<path d="M113.3 238.2h-10.6l.2 .6-.4 .6 .1 .3a.69 .69 0 0 0-.1 1.1l-.3 .4 .1 .6-.3 .2 .2 .4-.4 .4 .1 .6-.4 .3 .1 .2-.3 .5 .1 .5-.4 .4M113.3 239.1l-.4 .4M113.3 238.7l-.8 .8M122.3 238.2h1.2v1.4a1.58 1.58 0 0 1 1 1.5 1.58 1.58 0 0 1-1 1.5v1.4h-1.2v-1.4a1.58 1.58 0 0 1-1-1.5 1.58 1.58 0 0 1 1-1.5zM122.3 239.3a1.88 1.88 0 0 0-1.3 1.8 1.88 1.88 0 0 0 1.3 1.8M123.5 239.3a1.88 1.88 0 0 1 1.3 1.8 1.88 1.88 0 0 1-1.3 1.8M130.2 233.4l-.9 1.9M132.1 233.3h-1l-.1 .8a.72 .72 0 0 1 1.1 0 .72 .72 0 0 1-.1 1.1 .72 .72 0 0 1-1.1-.3M133 235.1l-.2 .1 .2 .1v-.1M134.9 233.3h-.9l-.1 .8a.72 .72 0 0 1 1.1 0 .72 .72 0 0 1-.1 1.1 .72 .72 0 0 1-1.1-.3M99 245.3h9.4l1.6-.2 .3 .2h.8M101.8 242.9l8.8-.3a1.2 1.2 0 0 1 1.8 .5"/>
<path d="M101.8 243.9l-.5 .5M102.7 243.9l-.6 .6M103.7 243.9l-.7 .6M104.6 243.8l-.7 .7M105.6 243.8l-.8 .7M106.5 243.7l-.8 .8M107.4 243.6l-.8 .9M108.4 243.6l-.9 .9M109.3 243.6l-.9 .9M110.3 243.5l-1.1 1M111.2 243.5l-1.1 1M112.1 243.4l-10.5 .5"/>
<path d="M112.1 243.4l-1.2 1.3M112.4 243.1l-.3 .3M112.8 242.7l-.4 .4M112.9 242.7l.4 .5M113.3 243.1l-2 2M113.3 244l-1.1 1.1M122.8 241.1h.2M122.9 241v.2"/>
<circle cx="129.7" cy="234.3" r=".67"/>
</g>
<path d="M133.4 38.2h73.6M133.4 43.1h73.6M133.4 48h73.6M133.4 52.9h73.6M133.4 57.8h73.6M133.4 62.7h73.6M133.4 67.5h73.6M133.4 72.4h73.6" fill="none" stroke="#231f20" stroke-width=".2"/>
<path d="M93.3 6.5h17M117.1 6.5h12M135.8 6.5h17.8" fill="none" stroke="#bd238f" stroke-width=".2"/>
<text font-size="4.9" fill="#bd238f" x="9.1" y="31.9">MECHANICAL DRAWING</text>
<g font-size="3.5" fill="#231f20">
<text x="137.9" y="200.8">Recommended PCB Layout</text>
<text x="152.4" y="205">Top View</text>
</g>
<g font-size="3.2" fill="#bd238f">
<text x="8.9" y="14.3">SAME SKY | MODEL: PJ-051BH | DESCRIPTION: DC POWER JACK</text>
<text x="165.2" y="14.3">date 09/12/2024 | page 2 of 3</text>
</g>
<g font-size="3" fill="#231f20">
<text x="195.2" y="235.9">1</text>
<text x="195.2" y="240.2">3</text>
<text x="195.2" y="244.4">2</text>
</g>
<g font-size="2.8" fill="#63676b">
<text x="63.5" y="6.1">Additional Resources:</text>
<text x="113.3" y="6.1">|</text>
<text x="132.1" y="6.1">|</text>
</g>
<g font-size="2.8" fill="#bd238f">
<text x="93.3" y="6.1">Product Page</text>
<text x="117.1" y="6.1">3D Model</text>
<text x="135.8" y="6.1">PCB Footprint</text>
</g>
<g font-size="2.8" fill="#231f20">
<text x="8.9" y="40.2">units: mm</text>
<text x="134.8" y="41.7">DESCRIPTION</text>
<text x="161.1" y="41.7">MATERIAL</text>
<text x="183.4" y="41.7">PLATING</text>
<text x="8.9" y="43.6">tolerance:</text>
<text x="8.9" y="47">X.X ±0.2 mm</text>
<text x="134.8" y="46.6">center pin</text>
<text x="161.1" y="46.6">copper</text>
<text x="183.4" y="46.6">nickel</text>
<text x="8.9" y="50.4">X.XX ±0.1 mm</text>
<text x="8.9" y="53.8">X.XXX ±0.05 mm</text>
<text x="134.8" y="51.5">terminal 1</text>
<text x="161.1" y="51.5">brass</text>
<text x="183.4" y="51.5">silver over nickel</text>
<text x="8.9" y="57.1">PCB: ±0.05 mm</text>
<text x="134.8" y="56.4">terminal 2</text>
<text x="161.1" y="56.4">copper alloy</text>
<text x="183.4" y="56.4">silver over nickel</text>
<text x="8.9" y="60.5">unless otherwise specif</text>
<text x="37.7" y="60.5">ied</text>
<text x="134.8" y="61.2">terminal 3</text>
<text x="161.1" y="61.2">brass</text>
<text x="183.4" y="61.2">silver over nickel</text>
<text x="134.8" y="66.1">shield</text>
<text x="134.8" y="71">housing</text>
<text x="161.1" y="66.1">brass</text>
<text x="161.1" y="71">PBT (UL94V-0)</text>
<text x="183.4" y="66.1">nickel</text>
<text x="183.4" y="71">black</text>
<text x="154.5" y="240.1">SCHEMATIC</text>
<text x="158.4" y="250.5">Model</text>
<text x="181.6" y="250.5">PJ-051BH</text>
<text x="95.4" y="255.8">Jack Insertion Depth: 8.2 mm</text>
<text x="105.1" y="252.5">MATING PLUG</text>
<text x="155.7" y="255.5">Center Pin</text>
<text x="182.2" y="255.5">Ø2.5 mm</text>
<text x="94.1" y="269">sameskydevices.com</text>
</g>
</svg>
